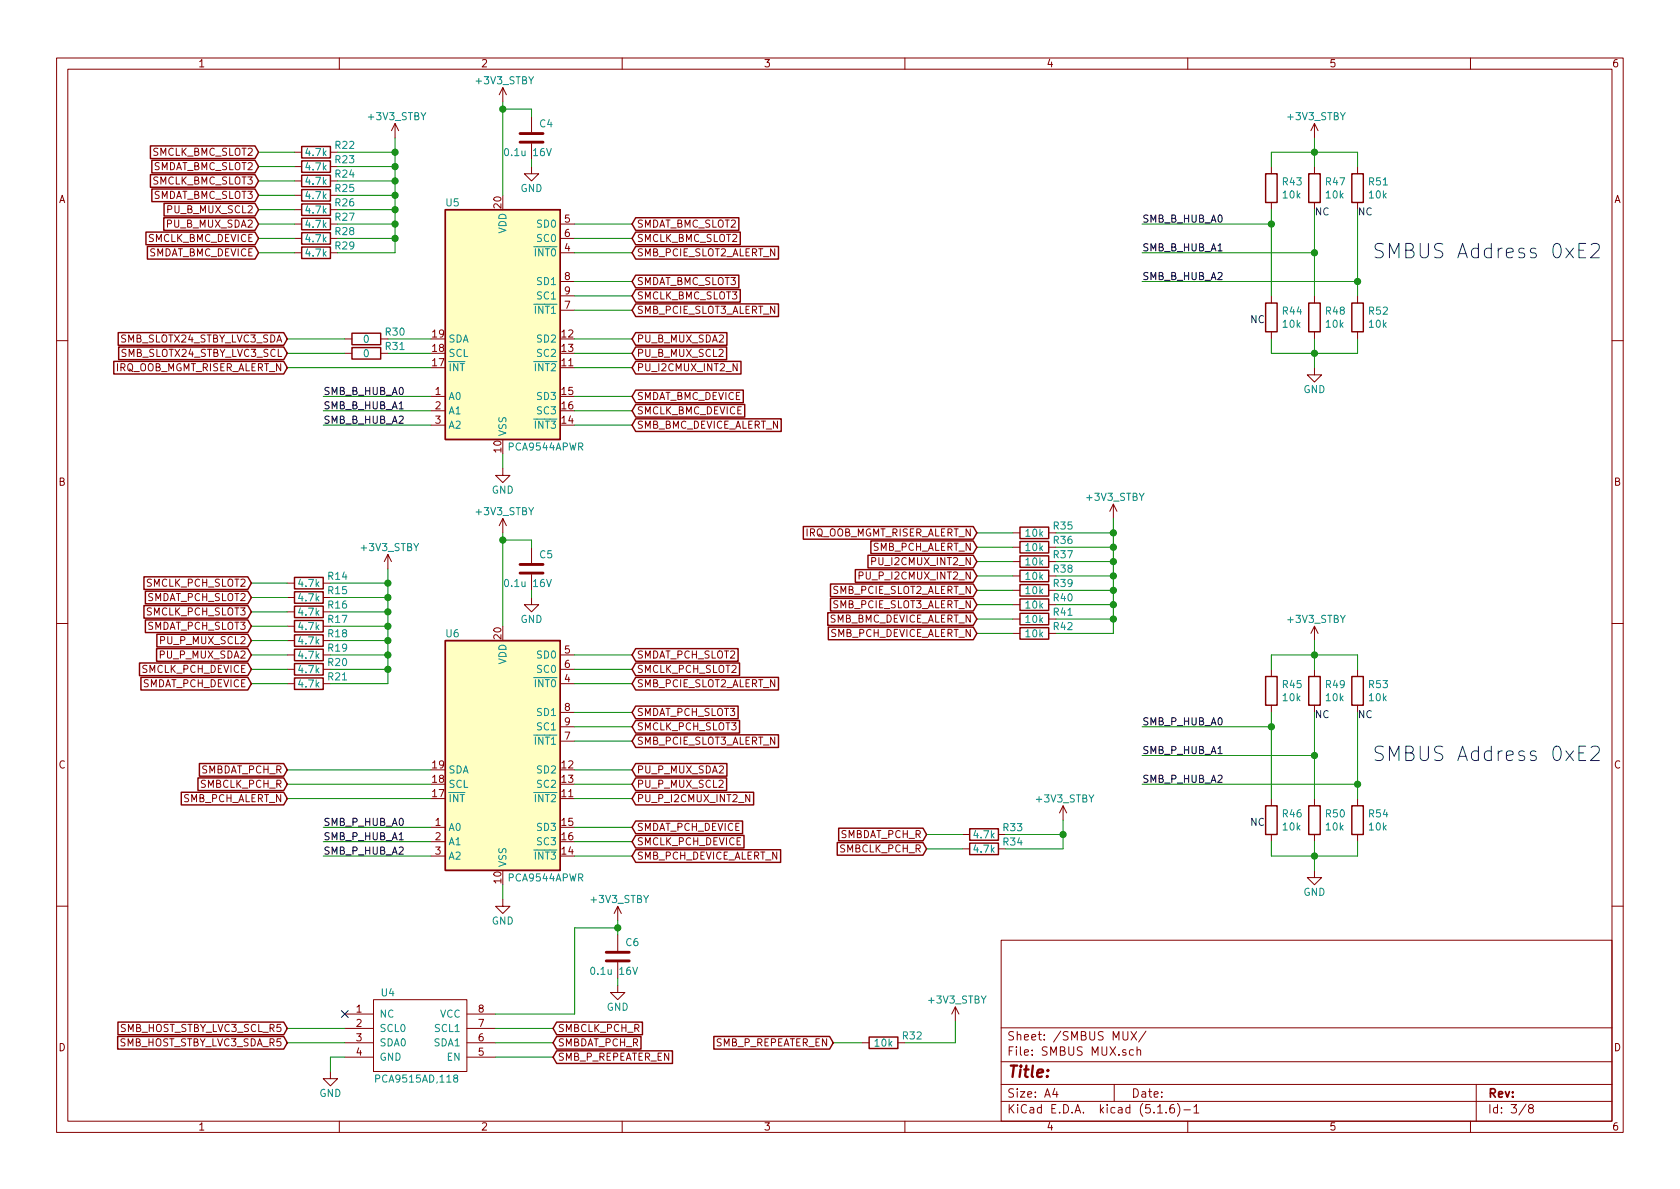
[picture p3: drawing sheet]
<svg xmlns="http://www.w3.org/2000/svg" width="297mm" height="210mm" viewBox="0 0 297 210" stroke-linecap="round" stroke-linejoin="round" font-family="sans-serif">
<g fill="none" stroke="#840000" stroke-width=".18">
<path d="M10 10.3h277v189.9h-277zM12 12.2h273v186.1h-273zM60 10.3v1.9M88.9 15.5l-.6 1.3M89.5 16.8l-.6-1.3v2.5M110 10.3v1.9M160 10.3v1.9M210 10.3v1.9M260 10.3v1.9M52.1 39.6h1.2M52.1 34.5h1.2M52.1 37.1h1.2"/>
<path d="M52.1 29.5h1.2M52.1 32h1.2M52.1 26.9h1.2M58.4 39.6h1.3M58.4 34.5h1.3M58.4 37.1h1.3M58.4 29.5h1.3M58.4 32h1.3M58.4 26.9h1.3M69.8 21.8l-.6 1.3M70.5 23.1l-.7-1.3v2.6M94 29.5v1.2h1.2l-1.2 1.3-1.3-1.3h1.3"/>
<path d="M94 20.6v2.8M94 25.4v2.8M99.1 39.6h2.5M224.8 29.5v1.2M224.8 35.8v1.3M232.4 29.5v1.2M232.4 35.8v1.3M232.4 21.8l-.6 1.3M233 23.1l-.6-1.3v2.6M240 29.5v1.2M240 35.8v1.3M52.1 44.7h1.2"/>
<path d="M52.1 42.2h1.2M58.4 44.7h1.3M58.4 42.2h1.3M61 59.9h1.2M67.3 59.9h1.3M99.1 44.7h2.5M99.1 42.2h2.5M99.1 54.9h2.5M99.1 49.8h2.5M99.1 52.3h2.5M224.8 52.3v1.3M224.8 58.7v1.2"/>
<path d="M232.4 52.3v1.3M232.4 58.7v1.2M240 52.3v1.3M240 58.7v1.2M10 60.2h2M61 62.5h1.2M67.3 62.5h1.3M76.2 70.1h2.5M76.2 72.6h2.5M76.2 75.2h2.5M130.3 64.3v1.3l-.7-1.3v1.3M232.4 65v1.3h1.3l-1.3 1.3-1.3-1.3h1.3"/>
<path d="M285 60.2h2M68.6 98l-.7 1.3M69.2 99.3l-.6-1.3v2.6M88.9 82.8v1.3h1.3l-1.3 1.2-1.3-1.2h1.3M88.9 91.7l-.6 1.3M89.5 93l-.6-1.3v2.5M94 96.8v2.8M154.1 99.3l.6-.1 .1-.5-.2-.1h-.5v1.3M179.1 96.8h1.2M179.1 99.3h1.2M179.1 94.2h1.2M185.4 96.8h1.3"/>
<path d="M185.4 99.3h1.3M185.4 94.2h1.3M196.8 89.1l-.6 1.3M197.5 90.4l-.7-1.3v2.6M10 110.3h2M50.8 113.3h1.3M50.8 118.4h1.3M50.8 115.8h1.3M50.8 110.7h1.3M50.8 105.7h1.3M50.8 103.1h1.3M50.8 108.2h1.3"/>
<path d="M57.1 113.3h1.3M57.1 118.4h1.3M57.1 115.8h1.3M57.1 110.7h1.3M57.1 105.7h1.3M57.1 103.1h1.3M57.1 108.2h1.3M94 105.7v1.2h1.2l-1.2 1.3-1.3-1.3h1.3M94 101.6v2.8M99.1 118.4h2.5M99.1 115.8h2.5M151.9 101.8l.6-.1 .1-.4-.2-.2h-.5v1.3"/>
<path d="M179.1 106.9h1.2M179.1 109.5h1.2M179.1 112h1.2M179.1 104.4h1.2M179.1 101.8h1.2M185.4 106.9h1.3M185.4 109.5h1.3M185.4 112h1.3M185.4 104.4h1.3M185.4 101.8h1.3M224.8 118.4v1.2M232.4 118.4v1.2"/>
<path d="M232.4 110.7l-.6 1.3M233 112l-.6-1.3v2.6M240 118.4v1.2M285 110.3h2M50.8 120.9h1.3M57.1 120.9h1.3M99.1 120.9h2.5M99.1 131.1h2.5M99.1 126h2.5M99.1 128.5h2.5M224.8 124.7v1.3M232.4 124.7v1.3"/>
<path d="M240 124.7v1.3M76.2 146.3h2.5M76.2 148.8h2.5M76.2 151.4h2.5M88.9 159v1.3h1.3l-1.3 1.2-1.3-1.2h1.3M132.6 140.5v1.3l-.7-1.3v1.3M170.2 147.6h1.2M170.2 150.1h1.2M176.5 147.6h1.3M176.5 150.1h1.3M188 142.5l-.7 1.3M188.6 143.8l-.6-1.3v2.5"/>
<path d="M224.8 141.2v1.3M224.8 147.6v1.2M232.4 153.9v1.3h1.3l-1.3 1.3-1.3-1.3h1.3M232.4 141.2v1.3M232.4 147.6v1.2M240 141.2v1.3M240 147.6v1.2M10 160.2h2M61 179.3h5M66 176.8h16.5v12.7h-16.5zM82.5 179.3h5.1M109.2 174.2v1.3h1.3l-1.3 1.3-1.3-1.3h1.3"/>
<path d="M109.2 165.3v2.8M109.2 170.2v2.8M109.2 160.3l-.6 1.2M109.9 161.5l-.7-1.2v2.5M168.9 178l-.6 1.3M169.5 179.3l-.6-1.3v2.6M177 166.3h108v32h-108zM285 160.2h2M58.4 189.5v1.2h1.3l-1.3 1.3-1.3-1.3h1.3M60 198.3v1.9M61 181.9h5M61 184.4h5"/>
<path d="M61 186.9h5M82.5 181.9h5.1M82.5 184.4h5.1M82.5 186.9h5.1M110 198.3v1.9M152.4 184.4h1.3M158.7 184.4h1.3M160 198.3v1.9M177 194.8h108M177 191.8h108M177 187.8h108M177 181.8h108"/>
<path d="M186.5 192.5l-.4 1h1M186.8 193v1M197 191.8v3M198.6 182.4v1.2l.2 .3h.3l.3-.3v-1.2M200 182.4l1 1.5M200.4 185.7l-.4-.1-.3 .3 .1 .6h.6M201 182.4l-1 1.5M201 185.7l.3-.1 .3 .1 .1 .9M201 185.1v1.5M202.6 182.3l-1.3 2M204.7 196.8h.8M206.2 196.7v.1"/>
<path d="M207.5 195.3a.59 .59 0 0 0-.7 .7v.5l.2 .2 .4 .1 .2-.1 .1-.5-.2-.2-.4-.1-.3 .3M208.2 195.1a1.71 1.71 0 0 1 0 2.3M209.3 196.3h1.2M210 198.3v1.9M211.1 195.8l.4-.5v1.5M211.1 196.8h.9M260 198.3v1.9M261 191.8v6.5M269.8 195.2l-1.2 2M270.6 196l-.3-.2v-.2l.3-.3h.2l.3 .3-.1 .2-.6 .2a.48 .48 0 0 0-.1 .7l.3 .1 .4-.1a.48 .48 0 0 0-.2-.7"/>
</g>
<g fill="none" stroke="#840000" stroke-width=".25">
<path d="M26.6 30.9h18.5l.6 1.1-.6 1.1h-18.5zM26.6 25.8h18.5l.6 1.1-.6 1.1h-18.5zM26.8 33.4h18.3l.6 1.1-.6 1.2h-18.3zM26.8 28.3h18.3l.6 1.2-.6 1.1h-18.3zM29 38.5h16.1l.6 1.1-.6 1.1h-16.1zM29 36h16.1l.6 1.1-.6 1.1h-16.1zM53.3 38.6h5.1v2h-5.1zM53.3 33.5h5.1v2.1h-5.1zM53.3 36.1h5.1v2h-5.1zM53.3 28.4h5.1v2.1h-5.1zM53.3 31h5.1v2h-5.1zM53.3 25.9h5.1v2h-5.1z"/>
<path d="M78.7 37.1h20.4v40.6h-20.4zM112.4 38.5h18.2v2.2h-18.2l-.6-1.1zM223.8 30.7h2v5.1h-2zM231.4 30.7h2v5.1h-2zM239 30.7h2v5.1h-2zM20.9 58.8h29.3l.6 1.1-.6 1.2h-29.3zM25.8 41h19.3l.6 1.2-.6 1.1h-19.3zM26.1 43.6h19l.6 1.1-.6 1.1h-19zM53.3 43.7h5.1v2h-5.1zM53.3 41.1h5.1v2.1h-5.1zM62.2 58.9h5.1v2.1h-5.1zM112.4 58.8h16.1v2.3h-16.1l-.6-1.2z"/>
<path d="M112.4 41h18.5v2.3h-18.5l-.6-1.1zM112.4 51.2h18.5v2.2h-18.5l-.6-1.1zM112.4 48.7h18.2v2.2h-18.2l-.6-1.1zM112.4 53.7h25.2v2.3h-25.2l-.6-1.1zM112.4 43.6h25.2v2.2h-25.2l-.6-1.1zM223.8 53.6h2v5.1h-2zM231.4 53.6h2v5.1h-2zM239 53.6h2v5.1h-2zM20.1 63.9h30.1l.6 1.1-.6 1.1h-30.1zM21 61.4h29.2l.6 1.1-.6 1.1h-29.2zM62.2 61.5h5.1v2h-5.1zM112.4 63.9h18.6v2.2h-18.6l-.6-1.1z"/>
<path d="M112.4 61.4h16.1v2.2h-16.1l-.6-1.1zM112.4 71.5h19.3v2.3h-19.3l-.6-1.2zM112.4 69h19v2.2h-19l-.6-1.1zM112.4 74.1h25.7v2.2h-25.7l-.6-1.1zM142 93.1h30.1l.6 1.1-.6 1.1h-30.1zM153.5 98.2h18.6l.6 1.1-.6 1.1h-18.6zM154 95.7h18.1l.6 1.1-.6 1.1h-18.1zM180.3 95.8h5.1v2h-5.1zM180.3 98.3h5.1v2h-5.1zM180.3 93.2h5.1v2h-5.1zM24.7 117.2h19.1l.6 1.2-.6 1.1h-19.1zM24.9 119.8h18.9l.6 1.1-.6 1.1h-18.9z"/>
<path d="M25.5 107.1h18.3l.6 1.1-.6 1.1h-18.3zM25.5 102h18.3l.6 1.1-.6 1.1h-18.3zM25.7 109.6h18.1l.6 1.1-.6 1.2h-18.1zM25.7 104.5h18.1l.6 1.2-.6 1.1h-18.1zM27.7 114.7h16.1l.6 1.1-.6 1.1h-16.1zM27.7 112.2h16.1l.6 1.1-.6 1.1h-16.1zM52.1 112.3h5v2h-5zM52.1 117.3h5v2.1h-5zM52.1 119.9h5v2h-5zM52.1 114.8h5v2h-5zM52.1 109.7h5v2.1h-5zM52.1 104.6h5v2.1h-5z"/>
<path d="M52.1 102.1h5v2h-5zM52.1 107.2h5v2h-5zM78.7 113.3h20.4v40.6h-20.4zM112.4 119.8h25.2v2.2h-25.2l-.6-1.1zM112.4 117.2h18.4v2.3h-18.4l-.6-1.1zM112.4 114.7h18.1v2.2h-18.1l-.6-1.1zM146.4 108.4h25.7l.6 1.1-.6 1.1h-25.7zM146.5 110.9h25.6l.6 1.1-.6 1.1h-25.6zM146.8 105.8h25.3l.6 1.1-.6 1.1h-25.3zM146.8 103.3h25.3l.6 1.1-.6 1.1h-25.3zM151.2 100.7h20.9l.6 1.1-.6 1.2h-20.9zM180.3 105.9h5.1v2h-5.1z"/>
<path d="M180.3 108.5h5.1v2h-5.1zM180.3 111h5.1v2h-5.1zM180.3 103.4h5.1v2h-5.1zM180.3 100.8h5.1v2.1h-5.1zM223.8 119.6h2v5.1h-2zM231.4 119.6h2v5.1h-2zM239 119.6h2v5.1h-2zM35 137.6h15.2l.6 1.1-.6 1.1h-15.2zM35.3 135h14.9l.6 1.1-.6 1.2h-14.9zM112.4 129.9h25.2v2.3h-25.2l-.6-1.1zM112.4 127.4h18.4v2.2h-18.4l-.6-1.1zM112.4 137.6h16.1v2.2h-16.1l-.6-1.1z"/>
<path d="M112.4 135h16.1v2.3h-16.1l-.6-1.2zM112.4 124.9h18.1v2.2h-18.1l-.6-1.1zM32.1 140.1h18.1l.6 1.1-.6 1.1h-18.1zM112.4 150.3h25.6v2.2h-25.6l-.6-1.1zM112.4 140.1h20.8v2.2h-20.8l-.6-1.1zM112.4 147.7h19.1v2.3h-19.1l-.6-1.2zM112.4 145.2h18.9v2.2h-18.9l-.6-1.1zM148 149h15.2l.6 1.1-.6 1.1h-15.2zM148.3 146.5h14.9l.6 1.1-.6 1.1h-14.9zM171.4 146.6h5.1v2h-5.1zM171.4 149.1h5.1v2h-5.1zM223.8 142.5h2v5.1h-2z"/>
<path d="M231.4 142.5h2v5.1h-2zM239 142.5h2v5.1h-2zM20.8 183.3h29.4l.6 1.1-.6 1.1h-29.4zM20.9 180.7h29.3l.6 1.2-.6 1.1h-29.3zM98.4 183.3h14.9v2.2h-14.9l-.6-1.1zM98.4 180.7h15.2v2.3h-15.2l-.6-1.1zM98.4 185.8h20.5v2.3h-20.5l-.6-1.2zM126.2 183.3h20.5l.6 1.1-.6 1.1h-20.5zM153.7 183.4h5v2h-5z"/>
</g>
<path d="M91.9 25.1h4.1M91.9 23.6h4.1M91.9 99.8h4.1M91.9 101.3h4.1M107.2 169.9h4.1M107.2 168.4h4.1" fill="none" stroke="#840000" stroke-width=".51"/>
<path d="M96.6 26.3l.5 1.2 .4-1.2M96.6 102.5l.5 1.2 .4-1.2M111.9 171l.4 1.3 .4-1.3M80.4 190.6l-.1-.1v-.3l.1-.1 .4 .1 .1 .3-.6 .2-.1 .2v.2l.2 .3 .4-.1 .1-.2v-.4l-.2-.1" fill="none" stroke="#008484" stroke-width=".18"/>
<g fill="#ffffc2" stroke="#ffffc2" stroke-width=".18">
<path d="M78.7 37.1h20.4v40.6h-20.4z"/>
<path d="M78.7 113.3h20.4v40.6h-20.4z"/>
</g>
<g fill="none" stroke="#008400" stroke-width=".18">
<path d="M88.9 18v16.5M88.9 19.3h5.1v1.3M45.7 29.5h6.4M45.7 34.5h6.4M45.7 39.6h6.4M45.7 26.9h6.4M45.7 32h6.4M45.7 37.1h6.4M59.7 29.5h10.1M59.7 34.5h10.1M59.7 39.6h10.1M59.7 26.9h10.1"/>
<path d="M59.7 32h10.1M59.7 37.1h10.1M69.8 24.4v20.3h-10.1M94 28.2v1.3M101.6 39.6h10.2M201.9 39.6h22.9M224.8 29.5v-2.6h15.2v2.6M224.8 37.1v15.2M232.4 24.4v5.1M232.4 37.1v15.2M240 37.1v15.2M45.7 44.7h6.4"/>
<path d="M45.7 42.2h6.4M50.8 59.9h10.2M59.7 42.2h10.1M68.6 59.9h7.6M101.6 44.7h10.2M101.6 49.8h10.2M101.6 59.9h10.2M101.6 54.9h10.2M101.6 42.2h10.2M101.6 52.3h10.2M201.9 44.7h30.5M201.9 49.8h38.1"/>
<path d="M224.8 59.9v2.6h15.2v-2.6M232.4 59.9v5.1M50.8 65h25.4M50.8 62.5h10.2M57.1 70.1h19.1M57.1 75.2h19.1M57.1 72.6h19.1M68.6 62.5h7.6M101.6 70.1h10.2M101.6 75.2h10.2M101.6 65h10.2M101.6 62.5h10.2"/>
<path d="M101.6 72.6h10.2M88.9 80.3v2.5M88.9 94.2v16.5M88.9 95.5h5.1v1.3M172.7 99.3h6.4M172.7 96.8h6.4M172.7 94.2h6.4M186.7 99.3h10.1M186.7 96.8h10.1M186.7 94.2h10.1M196.8 91.7v20.3h-10.1M44.4 103.1h6.4"/>
<path d="M44.4 113.3h6.4M44.4 115.8h6.4M44.4 108.2h6.4M44.4 118.4h6.4M44.4 110.7h6.4M44.4 105.7h6.4M58.4 103.1h10.2M58.4 113.3h10.2M58.4 115.8h10.2M58.4 108.2h10.2M58.4 118.4h10.2M58.4 110.7h10.2"/>
<path d="M58.4 105.7h10.2M68.6 100.6v20.3h-10.2M94 104.4v1.3M101.6 115.8h10.2M101.6 118.4h10.2M172.7 106.9h6.4M172.7 109.5h6.4M172.7 112h6.4M172.7 101.8h6.4M172.7 104.4h6.4M186.7 106.9h10.1M186.7 109.5h10.1"/>
<path d="M186.7 101.8h10.1M186.7 104.4h10.1M224.8 118.4v-2.6h15.2v2.6M232.4 113.3v5.1M44.4 120.9h6.4M50.8 136.1h25.4M50.8 138.7h25.4M101.6 120.9h10.2M101.6 131.1h10.2M101.6 126h10.2M101.6 136.1h10.2M101.6 138.7h10.2"/>
<path d="M101.6 128.5h10.2M201.9 138.7h38.1M201.9 128.5h22.9M201.9 133.6h30.5M224.8 126v15.2M232.4 126v15.2M240 126v15.2M50.8 141.2h25.4M57.1 148.8h19.1M57.1 146.3h19.1M57.1 151.4h19.1M88.9 156.5v2.5"/>
<path d="M101.6 148.8h10.2M101.6 141.2h10.2M101.6 146.3h10.2M101.6 151.4h10.2M163.8 147.6h6.4M163.8 150.1h6.4M177.8 147.6h10.2M188 145v5.1h-10.2M224.8 148.8v2.6h15.2v-2.6M232.4 148.8v5.1M109.2 162.8v2.5M109.2 173v1.2"/>
<path d="M109.2 164.1h-7.6v15.2h-14M50.8 184.4h10.2M50.8 181.9h10.2M61 186.9h-2.6v2.6M87.6 186.9h10.2M87.6 184.4h10.2M87.6 181.9h10.2M147.3 184.4h5.1M168.9 180.6v3.8h-8.9"/>
</g>
<path d="M215.4 44.4h.7M70.6 72.3h.7M215.4 133.3h.7M70.6 148.5h.7" fill="none" stroke="#000" stroke-width=".18"/>
<path d="M279.2 44.2h.8M280.4 43h-1.2v2.6h1.2M281.3 43.3l.4-.3h.6a.59 .59 0 0 1 .5 .8l-.1 .3-1.5 1.5h1.6M279.2 133.1h.8M280.4 131.9h-1.2v2.6h1.2M281.3 132.2l.4-.3h.6a.59 .59 0 0 1 .5 .8l-.1 .3-1.5 1.5h1.6" fill="none" stroke="#0000c2" stroke-width=".18"/>
<g fill="#008400" stroke="#008400" stroke-width=".25">
<circle cx="69.9" cy="42.2" r=".51"/>
<circle cx="224.8" cy="128.5" r=".51"/>
<circle cx="69.9" cy="32" r=".51"/>
<circle cx="109.2" cy="164.1" r=".51"/>
<circle cx="69.9" cy="39.6" r=".51"/>
<circle cx="69.9" cy="37.1" r=".51"/>
<circle cx="69.9" cy="29.5" r=".51"/>
<circle cx="69.9" cy="34.5" r=".51"/>
<circle cx="69.9" cy="26.9" r=".51"/>
<circle cx="196.9" cy="101.8" r=".51"/>
<circle cx="188" cy="147.6" r=".51"/>
<circle cx="232.4" cy="115.8" r=".51"/>
<circle cx="232.4" cy="44.7" r=".51"/>
<circle cx="232.4" cy="62.5" r=".51"/>
<circle cx="232.4" cy="26.9" r=".51"/>
<circle cx="196.9" cy="94.2" r=".51"/>
<circle cx="68.6" cy="103.1" r=".51"/>
<circle cx="68.6" cy="118.4" r=".51"/>
<circle cx="68.6" cy="115.8" r=".51"/>
<circle cx="196.9" cy="104.4" r=".51"/>
<circle cx="196.9" cy="106.9" r=".51"/>
<circle cx="224.8" cy="39.6" r=".51"/>
<circle cx="196.9" cy="109.5" r=".51"/>
<circle cx="68.6" cy="113.3" r=".51"/>
<circle cx="68.6" cy="110.7" r=".51"/>
<circle cx="240" cy="49.8" r=".51"/>
<circle cx="68.6" cy="105.7" r=".51"/>
<circle cx="88.9" cy="19.3" r=".51"/>
<circle cx="88.9" cy="95.5" r=".51"/>
<circle cx="196.9" cy="99.3" r=".51"/>
<circle cx="196.9" cy="96.8" r=".51"/>
<circle cx="240" cy="138.7" r=".51"/>
<circle cx="232.4" cy="151.4" r=".51"/>
<circle cx="232.4" cy="133.6" r=".51"/>
<circle cx="68.6" cy="108.2" r=".51"/>
</g>
<path d="M60.4 178.7l1.2 1.2M61.6 178.7l-1.2 1.2" fill="none" stroke="#000084" stroke-width=".18"/>
<g font-size="3.5" fill="#0000c2">
<text x="242.6" y="45.7">SMBUS Address 0xE2</text>
<text x="242.6" y="134.6">SMBUS Address 0xE2</text>
</g>
<text font-size="2.8" fill="#840000" x="178" y="190.5">Title:</text>
<g font-size="2.1" fill="#840000">
<text x="178" y="184">Sheet: /SMBUS MUX/</text>
<text x="178" y="186.7">File: SMBUS MUX.sch</text>
<text x="178" y="196.9">KiCad E.D.A. kicad (5.1.6)-1</text>
<text x="178" y="194.1">Size: A4</text>
<text x="200" y="194.1">Date:</text>
<text x="263" y="194.1">Rev:</text>
<text x="263" y="196.9">Id: 3/8</text>
</g>
<g font-size="1.8" fill="#840000">
<text x="35" y="11.9">1</text>
<text x="85" y="11.9">2</text>
<text x="135" y="11.9">3</text>
<text x="185" y="11.9">4</text>
<text x="235" y="11.9">5</text>
<text x="285" y="11.9">6</text>
<text x="26.9" y="27.6">SMCLK_BMC_SLOT2</text>
<text x="10.4" y="35.9">A</text>
<text x="26.9" y="32.6">SMCLK_BMC_SLOT3</text>
<text x="26.9" y="35.2">SMDAT_BMC_SLOT3</text>
<text x="26.9" y="30.1">SMDAT_BMC_SLOT2</text>
<text x="285.4" y="35.9">A</text>
<text x="29.6" y="40.3">PU_B_MUX_SDA2</text>
<text x="29.8" y="37.7">PU_B_MUX_SCL2</text>
<text x="88.6" y="36.8" transform="rotate(-90 88.6 36.8)">20</text>
<text x="99.8" y="39.4">5</text>
<text x="99.8" y="41.9">6</text>
<text x="112.5" y="40.3">SMDAT_BMC_SLOT2</text>
<text x="26.1" y="42.8">SMCLK_BMC_DEVICE</text>
<text x="26.1" y="45.3">SMDAT_BMC_DEVICE</text>
<text x="99.8" y="44.4">4</text>
<text x="112.5" y="42.8">SMCLK_BMC_SLOT2</text>
<text x="112.5" y="45.3">SMB_PCIE_SLOT2_ALERT_N</text>
<text x="99.8" y="49.5">8</text>
<text x="99.8" y="52.1">9</text>
<text x="112.5" y="53">SMCLK_BMC_SLOT3</text>
<text x="112.5" y="50.4">SMDAT_BMC_SLOT3</text>
<text x="76.5" y="59.7">19</text>
<text x="99.4" y="59.7">12</text>
<text x="99.8" y="54.6">7</text>
<text x="112.5" y="55.5">SMB_PCIE_SLOT3_ALERT_N</text>
<text x="19.9" y="65.7">IRQ_OOB_MGMT_RISER_ALERT_N</text>
<text x="21.3" y="60.6">SMB_SLOTX24_STBY_LVC3_SDA</text>
<text x="21.5" y="63.1">SMB_SLOTX24_STBY_LVC3_SCL</text>
<text x="76.5" y="64.8">17</text>
<text x="76.5" y="62.2">18</text>
<text x="99.4" y="64.8">11</text>
<text x="99.4" y="62.2">13</text>
<text x="112.5" y="60.6">PU_B_MUX_SDA2</text>
<text x="112.5" y="65.7">PU_I2CMUX_INT2_N</text>
<text x="112.5" y="63.1">PU_B_MUX_SCL2</text>
<text x="77" y="69.8">1</text>
<text x="99.4" y="69.8">15</text>
<text x="112.5" y="70.7">SMDAT_BMC_DEVICE</text>
<text x="77" y="72.4">2</text>
<text x="77" y="74.9">3</text>
<text x="99.4" y="74.9">14</text>
<text x="99.4" y="72.4">16</text>
<text x="112.5" y="73.3">SMCLK_BMC_DEVICE</text>
<text x="112.5" y="75.8">SMB_BMC_DEVICE_ALERT_N</text>
<text x="88.6" y="80" transform="rotate(-90 88.6 80)">10</text>
<text x="10.4" y="85.9">B</text>
<text x="285.4" y="85.9">B</text>
<text x="141.9" y="94.9">IRQ_OOB_MGMT_RISER_ALERT_N</text>
<text x="154.2" y="97.4">SMB_PCH_ALERT_N</text>
<text x="154.7" y="99.9">PU_I2CMUX_INT2_N</text>
<text x="26" y="103.8">SMCLK_PCH_SLOT2</text>
<text x="26" y="106.3">SMDAT_PCH_SLOT2</text>
<text x="147.1" y="107.6">SMB_PCIE_SLOT3_ALERT_N</text>
<text x="147.1" y="105">SMB_PCIE_SLOT2_ALERT_N</text>
<text x="152.6" y="102.5">PU_P_I2CMUX_INT2_N</text>
<text x="26" y="111.4">SMDAT_PCH_SLOT3</text>
<text x="26" y="108.8">SMCLK_PCH_SLOT3</text>
<text x="28.6" y="113.9">PU_P_MUX_SCL2</text>
<text x="88.6" y="113" transform="rotate(-90 88.6 113)">20</text>
<text x="146.3" y="110.1">SMB_BMC_DEVICE_ALERT_N</text>
<text x="146.6" y="112.6">SMB_PCH_DEVICE_ALERT_N</text>
<text x="25.1" y="119">SMCLK_PCH_DEVICE</text>
<text x="28.4" y="116.5">PU_P_MUX_SDA2</text>
<text x="99.8" y="115.6">5</text>
<text x="99.8" y="118.1">6</text>
<text x="112.5" y="119">SMCLK_PCH_SLOT2</text>
<text x="112.5" y="116.5">SMDAT_PCH_SLOT2</text>
<text x="25.1" y="121.5">SMDAT_PCH_DEVICE</text>
<text x="99.8" y="120.6">4</text>
<text x="99.8" y="125.7">8</text>
<text x="112.5" y="121.5">SMB_PCIE_SLOT2_ALERT_N</text>
<text x="99.8" y="130.8">7</text>
<text x="99.8" y="128.3">9</text>
<text x="112.5" y="131.7">SMB_PCIE_SLOT3_ALERT_N</text>
<text x="112.5" y="129.2">SMCLK_PCH_SLOT3</text>
<text x="112.5" y="126.6">SMDAT_PCH_SLOT3</text>
<text x="10.4" y="135.9">C</text>
<text x="35.5" y="136.8">SMBDAT_PCH_R</text>
<text x="76.5" y="135.9">19</text>
<text x="99.4" y="135.9">12</text>
<text x="112.5" y="136.8">PU_P_MUX_SDA2</text>
<text x="285.4" y="135.9">C</text>
<text x="32.2" y="141.9">SMB_PCH_ALERT_N</text>
<text x="35.5" y="139.3">SMBCLK_PCH_R</text>
<text x="76.5" y="141">17</text>
<text x="76.5" y="138.4">18</text>
<text x="99.4" y="141">11</text>
<text x="99.4" y="138.4">13</text>
<text x="112.5" y="141.9">PU_P_I2CMUX_INT2_N</text>
<text x="112.5" y="139.3">PU_P_MUX_SCL2</text>
<text x="77" y="146">1</text>
<text x="77" y="148.6">2</text>
<text x="99.4" y="146">15</text>
<text x="99.4" y="148.6">16</text>
<text x="112.5" y="149.5">SMCLK_PCH_DEVICE</text>
<text x="112.5" y="146.9">SMDAT_PCH_DEVICE</text>
<text x="148.5" y="148.2">SMBDAT_PCH_R</text>
<text x="77" y="151.1">3</text>
<text x="99.4" y="151.1">14</text>
<text x="112.5" y="152">SMB_PCH_DEVICE_ALERT_N</text>
<text x="148.5" y="150.7">SMBCLK_PCH_R</text>
<text x="88.6" y="156.2" transform="rotate(-90 88.6 156.2)">10</text>
<text x="63" y="179.1">1</text>
<text x="84.6" y="179.1">8</text>
<text x="10.4" y="185.9">D</text>
<text x="21" y="185">SMB_HOST_STBY_LVC3_SDA_R5</text>
<text x="21.2" y="182.5">SMB_HOST_STBY_LVC3_SCL_R5</text>
<text x="63" y="181.6">2</text>
<text x="63" y="184.1">3</text>
<text x="84.6" y="184.1">6</text>
<text x="84.6" y="181.6">7</text>
<text x="98.6" y="185">SMBDAT_PCH_R</text>
<text x="98.6" y="182.5">SMBCLK_PCH_R</text>
<text x="126.4" y="185">SMB_P_REPEATER_EN</text>
<text x="285.4" y="185.9">D</text>
<text x="63" y="186.7">4</text>
<text x="84.6" y="186.7">5</text>
<text x="98.6" y="187.6">SMB_P_REPEATER_EN</text>
<text x="35" y="199.9">1</text>
<text x="85" y="199.9">2</text>
<text x="135" y="199.9">3</text>
<text x="185" y="199.9">4</text>
<text x="235" y="199.9">5</text>
<text x="285" y="199.9">6</text>
</g>
<g font-size="1.8" fill="#008484">
<text x="84.3" y="14.9">+3V3_STBY</text>
<text x="65.2" y="21.3">+3V3_STBY</text>
<text x="95.5" y="22.5">C4</text>
<text x="227.8" y="21.3">+3V3_STBY</text>
<text x="54.2" y="27.6">4.7k</text>
<text x="59.3" y="28.9">R23</text>
<text x="59.3" y="26.3">R22</text>
<text x="89.7" y="27.6">0.1u 16V</text>
<text x="54.2" y="35.2">4.7k</text>
<text x="54.2" y="30.1">4.7k</text>
<text x="54.2" y="32.7">4.7k</text>
<text x="59.3" y="34">R25</text>
<text x="59.3" y="31.4">R24</text>
<text x="92" y="34">GND</text>
<text x="226.8" y="32.8">R43</text>
<text x="226.9" y="35.1">10k</text>
<text x="234.5" y="32.8">R47</text>
<text x="234.5" y="35.1">10k</text>
<text x="242.1" y="32.8">R51</text>
<text x="242.1" y="35.1">10k</text>
<text x="54.2" y="40.3">4.7k</text>
<text x="54.2" y="37.8">4.7k</text>
<text x="59.3" y="39">R27</text>
<text x="59.3" y="41.6">R28</text>
<text x="59.3" y="36.5">R26</text>
<text x="78.9" y="36.5">U5</text>
<text x="89.5" y="41.3" transform="rotate(-90 89.5 41.3)">VDD</text>
<text x="95.1" y="40.3">SD0</text>
<text x="54.2" y="45.4">4.7k</text>
<text x="54.2" y="42.8">4.7k</text>
<text x="59.3" y="44.1">R29</text>
<text x="94.7" y="45.3">INT0</text>
<text x="95.1" y="42.8">SC0</text>
<text x="95.1" y="50.4">SD1</text>
<text x="95.1" y="53">SC1</text>
<text x="68.2" y="59.4">R30</text>
<text x="94.7" y="55.5">INT1</text>
<text x="226.8" y="55.6">R44</text>
<text x="226.9" y="58">10k</text>
<text x="234.5" y="55.6">R48</text>
<text x="234.5" y="58">10k</text>
<text x="242.1" y="55.6">R52</text>
<text x="242.1" y="58">10k</text>
<text x="64.3" y="63.2">0</text>
<text x="64.3" y="60.6">0</text>
<text x="68.2" y="61.9">R31</text>
<text x="79.2" y="65.7">INT</text>
<text x="79.2" y="63.1">SCL</text>
<text x="79.2" y="60.6">SDA</text>
<text x="94.7" y="65.7">INT2</text>
<text x="95.1" y="60.6">SD2</text>
<text x="95.1" y="63.1">SC2</text>
<text x="79.2" y="70.7">A0</text>
<text x="95.1" y="70.7">SD3</text>
<text x="230.5" y="69.5">GND</text>
<text x="79.2" y="73.3">A1</text>
<text x="79.2" y="75.8">A2</text>
<text x="89.5" y="77.2" transform="rotate(-90 89.5 77.2)">VSS</text>
<text x="94.7" y="75.8">INT3</text>
<text x="95.1" y="73.3">SC3</text>
<text x="90" y="79.7">PCA9544APWR</text>
<text x="86.9" y="87.3">GND</text>
<text x="192.2" y="88.6">+3V3_STBY</text>
<text x="84.3" y="91.1">+3V3_STBY</text>
<text x="181.4" y="94.9">10k</text>
<text x="186.3" y="93.6">R35</text>
<text x="63.9" y="97.5">+3V3_STBY</text>
<text x="95.5" y="98.7">C5</text>
<text x="181.4" y="97.5">10k</text>
<text x="181.4" y="100">10k</text>
<text x="186.3" y="96.2">R36</text>
<text x="186.3" y="101.3">R38</text>
<text x="186.3" y="98.7">R37</text>
<text x="52.9" y="106.3">4.7k</text>
<text x="52.9" y="103.8">4.7k</text>
<text x="58.1" y="105.1">R15</text>
<text x="58.1" y="102.5">R14</text>
<text x="58.1" y="107.6">R16</text>
<text x="89.7" y="103.8">0.1u 16V</text>
<text x="181.4" y="107.6">10k</text>
<text x="181.4" y="105.1">10k</text>
<text x="181.4" y="102.5">10k</text>
<text x="186.3" y="106.3">R40</text>
<text x="186.3" y="103.8">R39</text>
<text x="52.9" y="114">4.7k</text>
<text x="52.9" y="111.4">4.7k</text>
<text x="52.9" y="108.9">4.7k</text>
<text x="58.1" y="112.7">R18</text>
<text x="58.1" y="110.2">R17</text>
<text x="78.9" y="112.7">U6</text>
<text x="92" y="110.2">GND</text>
<text x="181.4" y="110.2">10k</text>
<text x="181.4" y="112.7">10k</text>
<text x="186.3" y="108.9">R41</text>
<text x="186.3" y="111.4">R42</text>
<text x="227.8" y="110.2">+3V3_STBY</text>
<text x="52.9" y="119">4.7k</text>
<text x="52.9" y="116.5">4.7k</text>
<text x="58.1" y="117.8">R20</text>
<text x="58.1" y="115.2">R19</text>
<text x="89.5" y="117.5" transform="rotate(-90 89.5 117.5)">VDD</text>
<text x="95.1" y="116.5">SD0</text>
<text x="95.1" y="119">SC0</text>
<text x="52.9" y="121.6">4.7k</text>
<text x="58.1" y="120.3">R21</text>
<text x="94.7" y="121.5">INT0</text>
<text x="226.8" y="121.7">R45</text>
<text x="226.9" y="124">10k</text>
<text x="234.5" y="121.7">R49</text>
<text x="234.5" y="124">10k</text>
<text x="242.1" y="121.7">R53</text>
<text x="242.1" y="124">10k</text>
<text x="94.7" y="131.7">INT1</text>
<text x="95.1" y="126.6">SD1</text>
<text x="95.1" y="129.2">SC1</text>
<text x="79.2" y="136.8">SDA</text>
<text x="95.1" y="136.8">SD2</text>
<text x="79.2" y="141.9">INT</text>
<text x="79.2" y="139.3">SCL</text>
<text x="94.7" y="141.9">INT2</text>
<text x="95.1" y="139.3">SC2</text>
<text x="183.3" y="141.9">+3V3_STBY</text>
<text x="79.2" y="146.9">A0</text>
<text x="79.2" y="149.5">A1</text>
<text x="95.1" y="146.9">SD3</text>
<text x="95.1" y="149.5">SC3</text>
<text x="172.3" y="148.3">4.7k</text>
<text x="177.4" y="147">R33</text>
<text x="177.4" y="149.5">R34</text>
<text x="226.8" y="144.5">R46</text>
<text x="226.9" y="146.9">10k</text>
<text x="234.5" y="144.5">R50</text>
<text x="234.5" y="146.9">10k</text>
<text x="242.1" y="144.5">R54</text>
<text x="242.1" y="146.9">10k</text>
<text x="79.2" y="152">A2</text>
<text x="89.5" y="153.4" transform="rotate(-90 89.5 153.4)">VSS</text>
<text x="90" y="155.9">PCA9544APWR</text>
<text x="94.7" y="152">INT3</text>
<text x="172.3" y="150.8">4.7k</text>
<text x="104.6" y="159.7">+3V3_STBY</text>
<text x="230.5" y="158.4">GND</text>
<text x="86.9" y="163.5">GND</text>
<text x="110.7" y="167.3">C6</text>
<text x="105" y="172.4">0.1u 16V</text>
<text x="67.1" y="180">NC</text>
<text x="67.5" y="176.2">U4</text>
<text x="77.8" y="180">VCC</text>
<text x="107.3" y="178.7">GND</text>
<text x="164.3" y="177.5">+3V3_STBY</text>
<text x="67.1" y="182.5">SCL0</text>
<text x="67.1" y="185">SDA0</text>
<text x="76.8" y="185">SDA1</text>
<text x="77" y="182.5">SCL1</text>
<text x="154.7" y="185.1">10k</text>
<text x="159.7" y="183.8">R32</text>
<text x="66.8" y="191.4">PCA9515AD,118</text>
<text x="67.1" y="187.6">GND</text>
<text x="79.1" y="187.6">EN</text>
<text x="56.5" y="194">GND</text>
</g>
<g font-size="1.8">
<text x="201.9" y="39.4">SMB_B_HUB_A0</text>
<text x="201.9" y="44.4">SMB_B_HUB_A1</text>
<text x="201.9" y="49.5">SMB_B_HUB_A2</text>
<text x="57.1" y="69.8">SMB_B_HUB_A0</text>
<text x="57.1" y="74.9">SMB_B_HUB_A2</text>
<text x="57.1" y="72.4">SMB_B_HUB_A1</text>
<text x="201.9" y="128.3">SMB_P_HUB_A0</text>
<text x="201.9" y="133.3">SMB_P_HUB_A1</text>
<text x="201.9" y="138.4">SMB_P_HUB_A2</text>
<text x="57.1" y="148.6">SMB_P_HUB_A1</text>
<text x="57.1" y="146">SMB_P_HUB_A0</text>
<text x="57.1" y="151.1">SMB_P_HUB_A2</text>
</g>
<g font-size="1.8" fill="#0000c2">
<text x="232.4" y="38.1">NC</text>
<text x="240" y="38.1">NC</text>
<text x="221" y="57.1">NC</text>
<text x="232.4" y="127">NC</text>
<text x="240" y="127">NC</text>
<text x="221" y="146">NC</text>
</g>
</svg>
